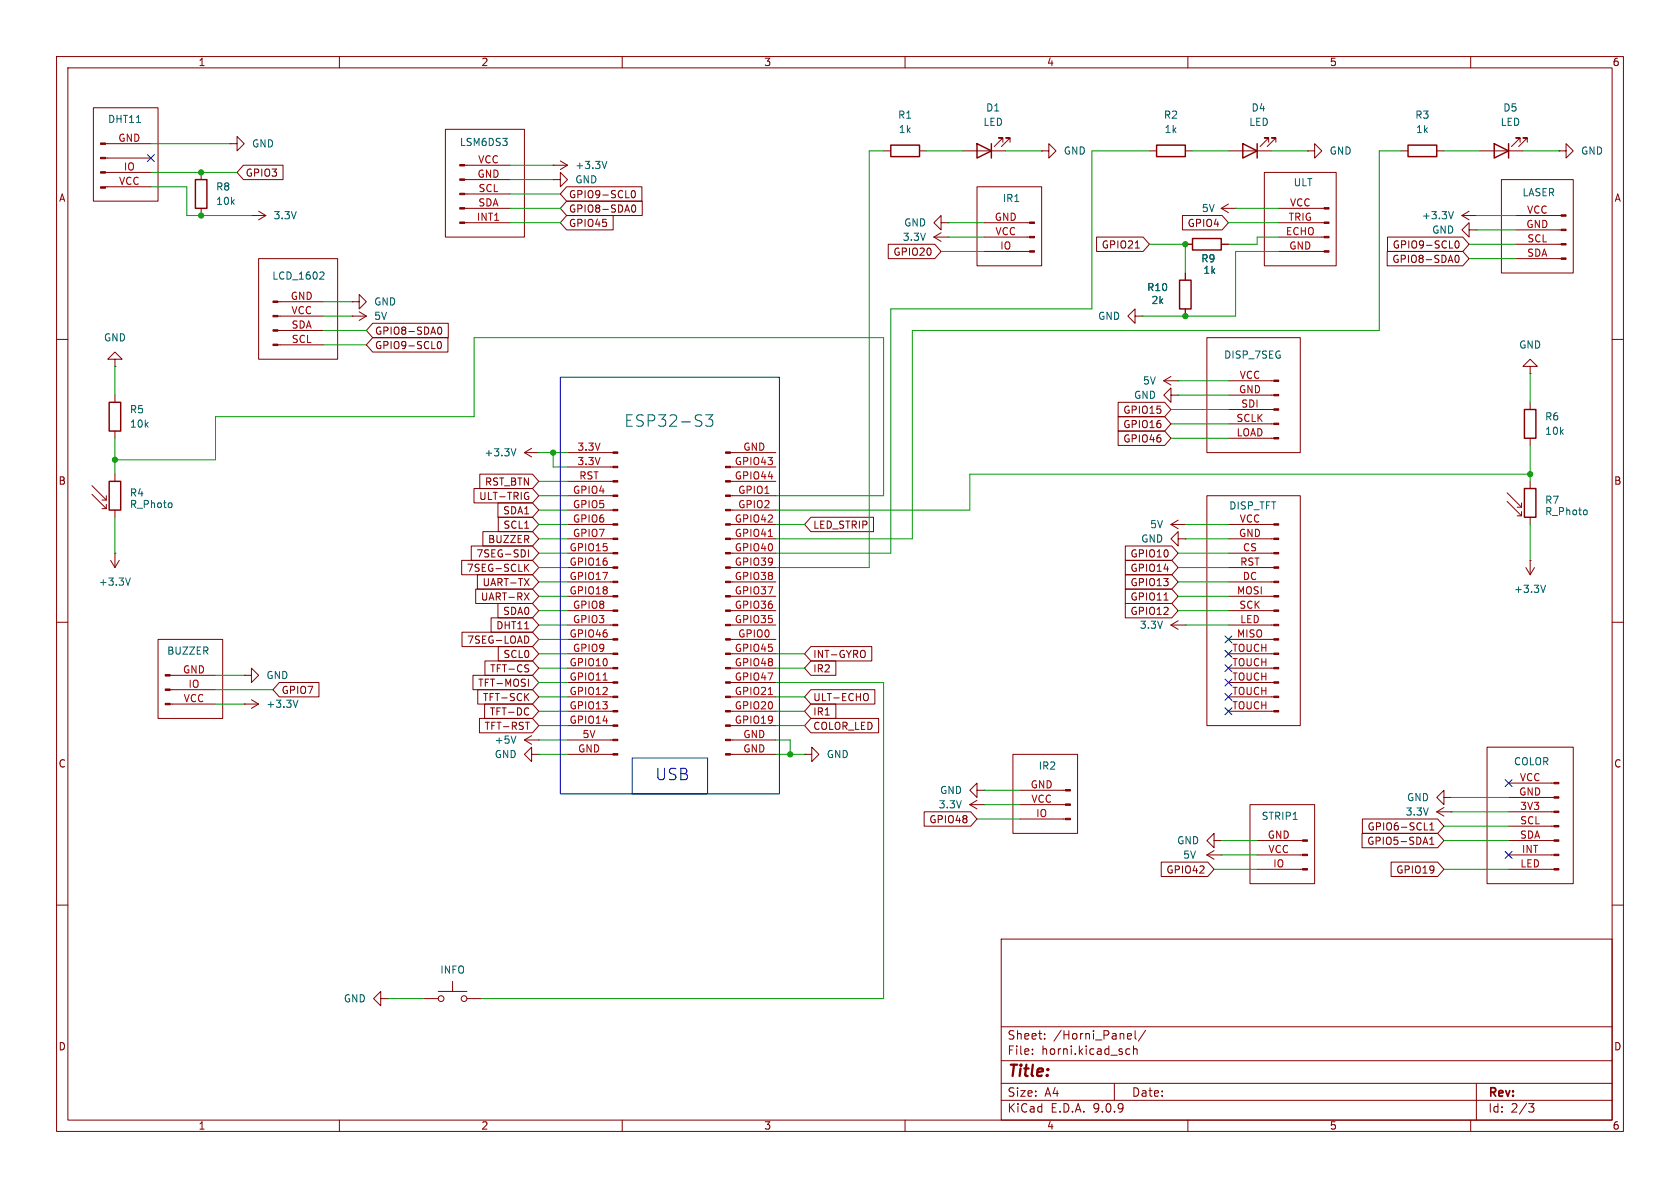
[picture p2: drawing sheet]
<svg xmlns="http://www.w3.org/2000/svg" width="297mm" height="210mm" viewBox="0 0 297 210" stroke-linecap="round" stroke-linejoin="round" font-family="sans-serif">
<g fill="none" stroke="#840000" stroke-width=".18">
<path d="M10 10h277v190h-277zM12 12h273v186h-273zM16.5 19.1h11.4v16.5h-11.4zM60 10v2M110 10v2M160 10v2M210 10v2M260 10v2M18.6 25.4h8.1M18.6 27.9h8.1M18.6 30.5h8.1M18.6 33h8.1"/>
<path d="M35.6 30.5v1.3M35.6 36.8v1.3M40.6 25.4h1.3v-1.3l1.3 1.3-1.3 1.3v-1.3M40.6 25.4h.1M43 29.2h7v2.6h-7l-1.1-1.3zM44.4 38.1h.1M44.4 38.1h2.6M45.7 37.3l1.3 .8M47 38.1l-1.3 .8M78.7 22.9h14v19h-14zM82.1 36.8h8.1M82.1 39.4h8.1"/>
<path d="M82.1 29.2h8.1M82.1 31.8h8.1M82.1 34.3h8.1M97.8 31.8h1.3v-1.3l1.2 1.3-1.2 1.2v-1.2M97.8 31.8h.1M97.8 29.2h.1M97.8 29.2h2.5M99.1 28.4l1.2 .8M100.2 33h13.3v2.6h-13.3l-1.1-1.3zM100.2 38.1h8.2v2.5h-8.2l-1.1-1.2zM100.2 35.6h13.3v2.5h-13.3l-1.1-1.3zM100.3 29.2l-1.2 .8"/>
<path d="M111.7 36.7l.1-.3 .2-.2a.68 .68 0 0 1 .4 .7 .68 .68 0 0 1-.4 .6l-.2-.1-.1-.4M111.8 33.8l.1-.1a.68 .68 0 0 1 .4 .6 .68 .68 0 0 1-.4 .7 .84 .84 0 0 1-.1-1.2zM156.2 26.7h1.3M162.6 26.7h1.2M166.4 39.4v1.2l-1.3-1.2 1.3-1.3v1.3h1.2M167.6 39.4h.1M170.2 26.7h7.6M172.7 33h11.4v14h-11.4zM174 39.4h8M177.3 25.1v-.7h-.8h.8l-1.5 1.5M178.6 25.1v-.7h-.8h.8l-1.6 1.5M184.1 26.7h1.3v-1.3l1.3 1.3-1.3 1.2v-1.2"/>
<path d="M184.1 26.7h.1M203.2 26.7h1.3M209 38.1h7.1l1.1 1.3-1.1 1.2h-7.1zM209.5 26.7h1.3M215.9 36.8l1.3 .8M215.9 36.8h2.5M217.2 36.1l-1.3 .7M217.2 26.7h7.6M218.4 36.8h.1M223.5 30.5h12.7v16.5h-12.7zM224.3 25.1v-.7h-.8h.8l-1.5 1.5M225.6 25.1v-.7h-.8h.8l-1.6 1.5"/>
<path d="M226.1 36.8h8M226.1 39.4h8M231.1 26.7h1.3v-1.3l1.3 1.3-1.3 1.2v-1.2M231.1 26.7h.1M247.6 26.7h1.3M254 26.7h1.3M258.4 38.1l1.3 .8M258.4 38.1h2.6M259.7 37.3l-1.3 .8M261 38.1h.1M261.6 26.7h7.6M265.4 31.8h12.7v16.5h-12.7z"/>
<path d="M268 38.1h8M268.7 25.1v-.7h-.7h.7l-1.5 1.5M270 25.1v-.7h-.8h.8l-1.5 1.5M275.6 26.7h1.3v-1.3l1.2 1.3-1.2 1.2v-1.2M275.6 26.7h.1M45.7 45.7h14v17.8h-14zM49.1 55.9h8M49.1 53.3h8M49.1 58.4h8M62.2 55.9h.1M62.2 53.3h1.3v-1.2l1.3 1.2-1.3 1.3v-1.3M62.2 53.3h.1"/>
<path d="M62.2 55.9h2.6M63.5 55.1l1.3 .8M64.8 55.9l-1.3 .7M65.9 57.1h13.4v2.6h-13.4l-1.1-1.3zM65.9 59.7h13.3v2.5h-13.3l-1.1-1.2zM77.4 58.3l.1-.4 .2-.1a.68 .68 0 0 1 .4 .7 .68 .68 0 0 1-.4 .6l-.2-.1-.1-.4M157 43.2h8.3l1.1 1.3-1.1 1.2h-8.3zM165.1 41.9h2.5M165.1 41.9l1.3 .8M166.4 41.1l-1.3 .8M167.6 41.9h.1M174 41.9h8"/>
<path d="M174 44.5h8M193.9 41.9h8.2l1.1 1.3-1.1 1.3h-8.2zM200.7 55.9v-1.3l-1.3 1.3 1.3 1.3v-1.3h1.2M200.7 43.9h.7M201.9 55.9h.1M209.5 43.2h1.3M209.5 48.3v1.2M209.5 54.6v1.3M213.4 59.7h16.5v20.3h-16.5zM215.9 43.2h1.3M226.1 41.9h8M226.1 44.5h8"/>
<path d="M245.2 44.4h13.4l1.1 1.3-1.1 1.3h-13.4zM245.3 41.9h13.3l1.1 1.3-1.1 1.3h-13.3zM257.3 45.2l.2-.1a.68 .68 0 0 1 .5 .7 .68 .68 0 0 1-.5 .6l-.2-.1-.1-.4zM257.3 42.7l.2-.1a.68 .68 0 0 1 .5 .6 .68 .68 0 0 1-.5 .7l-.2-.2-.1-.3zM259.7 40.6v1.3l-1.3-1.3 1.3-1.2v1.2h1.3M261 40.6h.1M268 43.2h8M268 40.6h8M268 45.7h8M10 60h2M20.3 63.5h1.3l-1.3-1.3-1.3 1.3h1.3v1.3M20.3 64.8h.1"/>
<path d="M20.3 69.9v1.2M20.3 76.2v1.3M49.1 61h8M77.5 60.4h.1a.68 .68 0 0 1 .4 .6 .68 .68 0 0 1-.4 .6 .84 .84 0 0 1-.1-1.2zM94 79.2l-1.3 .8M197.7 71.1h8.2l1.1 1.3-1.1 1.3h-8.2zM197.7 73.7h8.2l1.1 1.2-1.1 1.3h-8.2zM197.7 76.2h8.2l1.1 1.3-1.1 1.2h-8.2zM205.7 67.3h2.6M205.7 67.3l1.3 .8M207 69.9v-1.3l-1.3 1.3 1.3 1.2v-1.2h1.3M207 66.5l-1.3 .8"/>
<path d="M208.3 69.9h.1M208.3 67.3h.1M217.2 67.3h8M217.2 69.9h8M217.2 72.4h8M217.2 74.9h8M217.2 77.5h8M270.5 64.8h1.3l-1.3-1.3-1.3 1.3h1.3v1.2M270.5 66h.1M270.5 71.1v1.3M270.5 77.5v1.2M285 60h2"/>
<path d="M16.3 85.9l2.5 2.5M16.3 87.4l2.5 2.5M18 88.4h.8M18 89.9h.8M18.8 87.6v.8M18.8 89.2v.7M19.6 99.1l.7 1.2M20.3 97.8h.1M20.3 83.8v1.3M20.3 90.2v1.2M20.3 97.8v2.5M21.1 99.1l-.8 1.2"/>
<path d="M81.6 99.1h12.5l1.1 1.2-1.1 1.3h-12.5zM83.3 96.5h10.8l1.1 1.3-1.1 1.3h-10.8zM83.8 86.4h10.3l1.1 1.2-1.1 1.3h-10.3zM84.8 83.8h9.3l1.1 1.3-1.1 1.3h-9.3zM85.4 94h8.7l1.1 1.3-1.1 1.2h-8.7zM88 88.9h6.1l1.1 1.3-1.1 1.2h-6.1zM88.1 91.4h6l1.1 1.3-1.1 1.3h-6zM92.7 80l1.3 .8M92.7 80h2.5M92.8 97.5v.7M93.1 87l.3 .1M93.2 87.8h.3v.4l-.3 .1"/>
<path d="M93.4 97.2v1.3M93.5 99.7l-.7 .8M95.2 80h.1M100.3 80h8.1M100.3 92.7h8.1M100.3 95.3h8.1M100.3 97.8h8.1M100.3 82.6h8.1M100.3 85.1h8.1M100.3 87.6h8.1M100.3 90.2h8.1M129.1 80h8.1"/>
<path d="M129.1 92.7h8.1M129.1 95.3h8.1M129.1 97.8h8.1M129.1 82.6h8.1M129.1 85.1h8.1M129.1 87.6h8.1M129.1 90.2h8.1M143.4 91.4h11v2.6h-11l-1.2-1.3zM198.9 99.1h8.3l1.1 1.2-1.1 1.3h-8.3zM198.9 96.5h8.3l1.1 1.3-1.1 1.3h-8.3zM207 92.7h2.5M207 92.7l1.3 .8"/>
<path d="M208.3 95.3v-1.3l-1.3 1.3 1.3 1.2v-1.2h1.2M208.3 91.9l-1.3 .8M209.5 95.3h.1M209.5 92.7h.1M213.4 87.6h16.5v40.7h-16.5zM217.2 92.7h8M217.2 95.3h8M217.2 97.8h8M266.4 87.1l2.6 2.6M266.4 88.6l2.6 2.6M268.2 89.7h.8M268.2 91.2h.8"/>
<path d="M269 88.9v.8M269 90.4v.8M270.5 99.1h.1M270.5 85.1v1.3M270.5 91.4v1.3M270.5 99.1v2.5M10 110h2M27.9 113h11.5v14h-11.5zM30.1 119.4h8M43.2 119.4h1.2v-1.3l1.3 1.3-1.3 1.3v-1.3M43.2 119.4h.1M81.7 111.8h12.4l1.1 1.2-1.1 1.3h-12.4z"/>
<path d="M83.6 119.4h10.5l1.1 1.3-1.1 1.2h-10.5zM84.1 104.1h10l1.1 1.3-1.1 1.3h-10zM84.4 101.6h9.7l1.1 1.3-1.1 1.2h-9.7zM85.7 116.8h8.4l1.1 1.3-1.1 1.3h-8.4zM86.8 109.2h7.3l1.1 1.3-1.1 1.3h-7.3zM88 106.7h6.1l1.1 1.3-1.1 1.2h-6.1zM88.1 114.3h6l1.1 1.3-1.1 1.2h-6zM92.7 104.8l.8 1.3M92.7 102.3l.8 1.2M92.9 100.3l.6 .7M93.1 112.4a.68 .68 0 0 1 .4 .7 .68 .68 0 0 1-.4 .6M93.3 117.5l.2 .1"/>
<path d="M93.4 118.2l.1 .2-.1 .3M93.5 104.8l-.8 1.3M93.5 102.3l-.8 1.2M100.3 110.5h8.1M100.3 100.3h8.1M100.3 102.9h8.1M100.3 105.4h8.1M100.3 108h8.1M100.3 113h8.1M100.3 115.6h8.1M100.3 118.1h8.1M129.1 110.5h8.1"/>
<path d="M129.1 100.3h8.1M129.1 102.9h8.1M129.1 105.4h8.1M129.1 108h8.1M129.1 113h8.1M129.1 115.6h8.1M129.1 118.1h8.1M143.4 116.8h4.4v2.6h-4.4l-1.2-1.3zM143.4 114.3h10.7v2.5h-10.7l-1.2-1.2zM152.8 115a.9 .9 0 0 1 0 1.2M198.9 101.6h8.3l1.1 1.3-1.1 1.2h-8.3zM198.9 106.7h8.3l1.1 1.3-1.1 1.2h-8.3z"/>
<path d="M198.9 104.1h8.3l1.1 1.3-1.1 1.3h-8.3zM205.8 106.1h.7M207 110.5l1.3 .8M207 110.5h2.5M208.3 109.7l-1.3 .8M209.5 110.5h.1M217.2 110.5h8M217.2 100.3h8M217.2 102.9h8M217.2 105.4h8M217.2 108h8M217.2 113h8"/>
<path d="M217.2 115.6h8M217.2 118.1h8M269.7 100.3l.8 1.3M271.3 100.3l-.8 1.3M285 110h2M30.1 124.5h8M30.1 121.9h8M43.2 124.5h.1M43.2 124.5h2.5M44.4 123.7l1.3 .8M45.7 124.5l-1.3 .7M49.4 120.6h7v2.6h-7l-1.1-1.3z"/>
<path d="M84.5 121.9h9.6l1.1 1.3-1.1 1.3h-9.6zM84.8 127h9.3l1.1 1.3-1.1 1.2h-9.3zM85.7 124.5h8.4l1.1 1.2-1.1 1.3h-8.4zM92.7 130.8h2.5M92.7 130.8l1.3 .8M92.9 127.7h.7M92.9 123.1l.6 .8M93.2 125.1l.3 .2M93.4 120.1v1.2M93.5 122.6l-.7 .7M93.5 126.3l-.3 .1M94 133.4v-1.3l-1.3 1.3 1.3 1.2v-1.2h1.2"/>
<path d="M94 130l-1.3 .8M95.2 130.8h.1M95.2 133.4h.1M100.3 120.7h8.1M100.3 123.2h8.1M100.3 125.7h8.1M100.3 128.3h8.1M100.3 130.8h8.1M100.3 133.4h8.1M129.1 120.7h8.1M129.1 123.2h8.1M129.1 125.7h8.1"/>
<path d="M129.1 128.3h8.1M129.1 130.8h8.1M129.1 133.4h8.1M142.2 133.4h1.3v-1.3l1.3 1.3-1.3 1.2v-1.2M142.2 133.4h.1M143.4 127h11.9v2.5h-11.9l-1.2-1.2zM143.4 124.5h4.4v2.5h-4.4l-1.2-1.3zM143.4 121.9h11.3v2.6h-11.3l-1.2-1.3zM153.2 122.6l.1 .1a.81 .81 0 0 1-.1 1.2M172.7 139.7v1.3l-1.3-1.3 1.3-1.3v1.3h1.3M174 139.7h.1M179.1 133.4h11.4v13.9h-11.4z"/>
<path d="M180.3 139.7h8.1M217.2 120.7h8M217.2 123.2h8M217.2 125.7h8M262.9 132.1h15.2v24.1h-15.2zM266.7 138.4h8M163.4 143.5h8.2l1.1 1.3-1.1 1.3h-8.2zM171.4 142.2h2.6M171.4 142.2l1.3 .8M172.7 141.5l-1.3 .7M174 142.2h.1M180.3 142.2h8.1"/>
<path d="M180.3 144.8h8.1M205.3 152.4h8.2l1.1 1.3-1.1 1.2h-8.2zM213.4 151.1l1.2 .8M213.4 151.1h2.5M214.6 148.6v1.3l-1.2-1.3 1.2-1.3v1.3h1.3M214.6 150.4l-1.2 .7M215.9 148.6h.1M215.9 151.1h.1M221 142.2h11.4v14h-11.4zM222.2 151.1h8.1M222.2 148.6h8.1M222.2 153.7h8.1"/>
<path d="M240.8 147.3h13.4l1.1 1.3-1.1 1.3h-13.4zM240.9 144.8h13.3l1.1 1.3-1.1 1.2h-13.3zM245.9 152.4h8.3l1.1 1.3-1.1 1.2h-8.3zM251.8 146.7h.6M252.8 146.7h.7M252.8 145.8l.3-.3v1.2M252.8 148.4l.3-.4v1.3M252.8 149.3h.7M254 143.5l1.3 .8M254 143.5h2.5M255.3 141v1.2l-1.3-1.2 1.3-1.3v1.3h1.2M255.3 142.7l-1.3 .8"/>
<path d="M256.5 141h.1M256.5 143.5h.1M266.7 143.5h8M266.7 151.1h8M266.7 148.6h8M266.7 153.7h8M266.7 141h8M266.7 146.1h8M10 160h2M67.3 176.5v1.3l-1.3-1.3 1.3-1.2v1.2h1.3M68.6 176.5h.1M74.9 176.5h2.6"/>
<path d="M77.5 175.3h5M80 173.5v1.8M82.5 176.5h2.6M177 166h108v32h-108zM285 160h2M60 198v2M110 198v2M160 198v2M177 194.5h108M177 191.5h108M177 187.5h108M177 181.5h108"/>
<path d="M182.5 186.3v.1M182.5 185.5v.1M184.7 183.6v.1M184.7 182.8v.1M197 191.5v3M199.2 186.3h.5M199.2 185.5h.5M199.5 182.7l.5 .1v.3l-.7 .1M200 183.6l-.5 .1M200.4 185.5l.2-.1 .4 .1v.9M200.4 184.9v1.5M200.7 182.2v1.3l.2 .2"/>
<path d="M202.5 182.1l-1.3 2M210 198v2M260 198v2M261 191.5v6.5M270.2 195.1h1l-.5 .6 .4 .1 .1 .5-.3 .3h-.4"/>
<circle cx="78" cy="176.5" r=".51"/>
<circle cx="82" cy="176.5" r=".51"/>
</g>
<g fill="none" stroke="#840000" stroke-width=".25">
<path d="M34.5 31.8h2.1v5h-2.1zM157.5 25.7h5.1v2h-5.1zM172.7 25.4l2.6 1.3-2.6 1.2zM175.3 25.4v2.5M204.5 25.7h5v2h-5zM219.7 25.4l2.5 1.3-2.5 1.2zM222.2 25.4v2.5M248.9 25.7h5.1v2h-5.1zM264.2 25.4l2.5 1.3-2.5 1.2zM266.7 25.4v2.5M208.5 49.5h2.1v5.1h-2.1zM210.8 42.2h5.1v2h-5.1z"/>
<path d="M19.3 71.1h2v5.1h-2zM269.5 72.4h2v5.1h-2zM19.3 85.1h2v5.1h-2zM269.5 86.4h2v5h-2z"/>
</g>
<path d="M107.3 28.5l-.4 1.3M256.9 37.4l-.4 1.3M56.7 48.1h.5l.1 .3-.8 .9h.8M91.2 79.3l-.4 1.3M124.8 73.3h1.2l-.7 .8a.55 .55 0 0 1 .7 .4v.5l-.2 .3-.8 .1-.2-.2M30.3 88.9l.1 .2-.1 .6M280.5 90.2l.1 .2-.1 .5M23 102.2l-.4 1.2M273.2 103.4l-.4 1.3M52.7 123.8l-.5 1.2M91.2 130.1l-.4 1.3" fill="none" stroke="#006464" stroke-width=".18"/>
<g fill="#840000" stroke="#840000" stroke-width=".18">
<path d="M276 38h.9v.2h-.9z"/>
<path d="M276 40.5h.9v.3h-.9z"/>
<path d="M276 43.1h.9v.2h-.9z"/>
<path d="M276 45.6h.9v.2h-.9z"/>
<path d="M234.1 36.7h.8v.3h-.8z"/>
<path d="M234.1 39.2h.8v.3h-.8z"/>
<path d="M234.1 41.8h.8v.2h-.8z"/>
<path d="M234.1 44.3h.8v.3h-.8z"/>
<path d="M81.3 29.1h.8v.2h-.8z"/>
<path d="M81.3 31.6h.8v.3h-.8z"/>
<path d="M81.3 34.2h.8v.2h-.8z"/>
<path d="M81.3 36.7h.8v.3h-.8z"/>
<path d="M81.3 39.2h.8v.3h-.8z"/>
<path d="M48.3 53.2h.8v.3h-.8z"/>
<path d="M48.3 55.8h.8v.2h-.8z"/>
<path d="M48.3 58.3h.8v.2h-.8z"/>
<path d="M48.3 60.8h.8v.3h-.8z"/>
<path d="M17.8 30.4h.8v.2h-.8z"/>
<path d="M17.8 33h.8v.3h-.8z"/>
<path d="M17.8 25.3h.8v.2h-.8z"/>
<path d="M17.8 27.8h.8v.3h-.8z"/>
<path d="M225.2 92.6h.9v.2h-.9z"/>
<path d="M225.2 95.1h.9v.3h-.9z"/>
<path d="M225.2 97.7h.9v.2h-.9z"/>
<path d="M225.2 100.2h.9v.3h-.9z"/>
<path d="M225.2 102.7h.9v.3h-.9z"/>
<path d="M225.2 105.3h.9v.2h-.9z"/>
<path d="M225.2 107.8h.9v.3h-.9z"/>
<path d="M225.2 110.4h.9v.2h-.9z"/>
<path d="M225.2 112.9h.9v.3h-.9z"/>
<path d="M225.2 115.4h.9v.3h-.9z"/>
<path d="M225.2 118h.9v.2h-.9z"/>
<path d="M225.2 120.5h.9v.3h-.9z"/>
<path d="M225.2 123.1h.9v.2h-.9z"/>
<path d="M225.2 125.6h.9v.3h-.9z"/>
<path d="M188.4 139.6h.8v.2h-.8z"/>
<path d="M188.4 142.1h.8v.3h-.8z"/>
<path d="M188.4 144.7h.8v.2h-.8z"/>
<path d="M230.3 148.5h.8v.2h-.8z"/>
<path d="M230.3 151h.8v.3h-.8z"/>
<path d="M230.3 153.5h.8v.3h-.8z"/>
<path d="M274.7 138.3h.9v.3h-.9z"/>
<path d="M274.7 140.8h.9v.3h-.9z"/>
<path d="M274.7 143.4h.9v.2h-.9z"/>
<path d="M274.7 145.9h.9v.3h-.9z"/>
<path d="M274.7 148.5h.9v.2h-.9z"/>
<path d="M274.7 151h.9v.3h-.9z"/>
<path d="M274.7 153.5h.9v.3h-.9z"/>
<path d="M225.2 67.2h.9v.2h-.9z"/>
<path d="M225.2 69.7h.9v.3h-.9z"/>
<path d="M225.2 72.3h.9v.2h-.9z"/>
<path d="M225.2 74.8h.9v.3h-.9z"/>
<path d="M225.2 77.3h.9v.3h-.9z"/>
<path d="M128.3 79.9h.8v.2h-.8z"/>
<path d="M128.3 82.4h.8v.3h-.8z"/>
<path d="M128.3 85h.8v.2h-.8z"/>
<path d="M128.3 87.5h.8v.3h-.8z"/>
<path d="M128.3 90h.8v.3h-.8z"/>
<path d="M128.3 92.6h.8v.2h-.8z"/>
<path d="M128.3 95.1h.8v.3h-.8z"/>
<path d="M128.3 97.7h.8v.2h-.8z"/>
<path d="M128.3 100.2h.8v.3h-.8z"/>
<path d="M128.3 102.7h.8v.3h-.8z"/>
<path d="M128.3 105.3h.8v.2h-.8z"/>
<path d="M128.3 107.8h.8v.3h-.8z"/>
<path d="M128.3 110.4h.8v.2h-.8z"/>
<path d="M128.3 112.9h.8v.3h-.8z"/>
<path d="M128.3 115.4h.8v.3h-.8z"/>
<path d="M128.3 118h.8v.2h-.8z"/>
<path d="M128.3 120.5h.8v.3h-.8z"/>
<path d="M128.3 123.1h.8v.2h-.8z"/>
<path d="M128.3 125.6h.8v.3h-.8z"/>
<path d="M128.3 128.1h.8v.3h-.8z"/>
<path d="M128.3 130.7h.8v.2h-.8z"/>
<path d="M128.3 133.2h.8v.3h-.8z"/>
<path d="M108.4 79.9h.8v.2h-.8z"/>
<path d="M108.4 82.4h.8v.3h-.8z"/>
<path d="M108.4 85h.8v.2h-.8z"/>
<path d="M108.4 87.5h.8v.3h-.8z"/>
<path d="M108.4 90h.8v.3h-.8z"/>
<path d="M108.4 92.6h.8v.2h-.8z"/>
<path d="M108.4 95.1h.8v.3h-.8z"/>
<path d="M108.4 97.7h.8v.2h-.8z"/>
<path d="M108.4 100.2h.8v.3h-.8z"/>
<path d="M108.4 102.7h.8v.3h-.8z"/>
<path d="M108.4 105.3h.8v.2h-.8z"/>
<path d="M108.4 107.8h.8v.3h-.8z"/>
<path d="M108.4 110.4h.8v.2h-.8z"/>
<path d="M108.4 112.9h.8v.3h-.8z"/>
<path d="M108.4 115.4h.8v.3h-.8z"/>
<path d="M108.4 118h.8v.2h-.8z"/>
<path d="M108.4 120.5h.8v.3h-.8z"/>
<path d="M108.4 123.1h.8v.2h-.8z"/>
<path d="M108.4 125.6h.8v.3h-.8z"/>
<path d="M108.4 128.1h.8v.3h-.8z"/>
<path d="M108.4 130.7h.8v.2h-.8z"/>
<path d="M108.4 133.2h.8v.3h-.8z"/>
<path d="M29.2 119.3h.9v.2h-.9z"/>
<path d="M29.2 121.8h.9v.2h-.9z"/>
<path d="M29.2 124.3h.9v.3h-.9z"/>
<path d="M182 39.2h.9v.3h-.9z"/>
<path d="M182 41.8h.9v.2h-.9z"/>
<path d="M182 44.3h.9v.3h-.9z"/>
</g>
<path d="M135.8 94.8h.8M106.6 120.2h.7M135.8 122.8h.8" fill="none" stroke="#a90000" stroke-width=".18"/>
<g fill="none" stroke="#009600" stroke-width=".18">
<path d="M26.7 33h6.3v5.1h11.4M26.7 30.5h15.2M26.7 25.4h13.9M90.2 39.4h8.9M90.2 34.3h8.9M90.2 29.2h7.6M90.2 31.8h7.6M90.2 36.8h8.9M156.2 26.7h-2.5v73.6h-16.5M163.8 26.7h6.4M167.6 39.4h6.4M177.8 26.7h6.3"/>
<path d="M203.2 26.7h-10.2v27.9h-35.5v43.2h-20.3M210.8 26.7h6.4M217.2 39.4h8.9M218.4 36.8h7.7M224.8 26.7h6.3M247.6 26.7h-3.8v31.7h-82.5v36.9h-24.1M255.3 26.7h6.3M261 38.1h7M269.2 26.7h6.4M57.1 55.9h5.1M57.1 58.4h7.7M57.1 53.3h5.1"/>
<path d="M166.4 44.5h7.6M167.6 41.9h6.4M203.2 43.2h6.3v5.1M226.1 44.5h-7.7v11.4h-16.5M226.1 41.9h-3.9v1.3h-5M259.7 43.2h8.3M259.7 45.7h8.3M261 40.6h7M20.3 64.8v5.1M20.3 77.5v6.3M57.1 61h7.7M207 74.9h10.2"/>
<path d="M207 77.5h10.2M207 72.4h10.2M208.3 67.3h8.9M208.3 69.9h8.9M270.5 66v5.1M270.5 78.7v6.4M20.3 91.4v6.4M20.3 81.3h17.8v-7.6h45.7v-14h72.4v27.9h-19M95.2 97.8h5.1M95.2 90.2h5.1M95.2 87.6h5.1M95.2 80h5.1"/>
<path d="M95.2 92.7h5.1M95.2 95.3h5.1M95.2 85.1h5.1M97.8 80v2.6h2.5M137.2 92.7h5M208.3 97.8h8.9M209.5 92.7h7.7M209.5 95.3h7.7M270.5 83.8h-99.1v6.4h-34.2M270.5 92.7v6.4M38.1 119.4h5.1M95.2 118.1h5.1"/>
<path d="M95.2 100.3h5.1M95.2 110.5h5.1M95.2 108h5.1M95.2 115.6h5.1M95.2 105.4h5.1M95.2 102.9h5.1M95.2 113h5.1M137.2 118.1h5M137.2 115.6h5M208.3 100.3h8.9M208.3 108h8.9M208.3 105.4h8.9"/>
<path d="M208.3 102.9h8.9M209.5 110.5h7.7M38.1 121.9h10.2M38.1 124.5h5.1M95.2 125.7h5.1M95.2 123.2h5.1M95.2 120.7h5.1M95.2 133.4h5.1M95.2 128.3h5.1M95.2 130.8h5.1M137.2 125.7h5M137.2 123.2h5"/>
<path d="M137.2 120.7h19v55.8h-71.1M137.2 130.8h2.5v2.6M137.2 133.4h5M137.2 128.3h5M174 139.7h6.3M172.7 144.8h7.6M174 142.2h6.3M214.6 153.7h7.6M215.9 148.6h6.3M215.9 151.1h6.3M255.3 146.1h11.4M255.3 153.7h11.4"/>
<path d="M255.3 148.6h11.4M256.5 141h10.2M256.5 143.5h10.2M68.6 176.5h6.3"/>
</g>
<g fill="none" stroke="#000084" stroke-width=".18">
<path d="M26.1 27.3l1.2 1.2M27.3 27.3l-1.2 1.2M216.6 115l1.2 1.2M216.6 112.4l1.2 1.2M216.6 117.5l1.2 1.2M217.8 115l-1.2 1.2M217.8 112.4l-1.2 1.2M217.8 117.5l-1.2 1.2M216.6 120l1.2 1.3M216.6 122.6l1.2 1.2M216.6 125.1l1.2 1.2M217.8 120l-1.2 1.3"/>
<path d="M217.8 122.6l-1.2 1.2M217.8 125.1l-1.2 1.2M266.1 137.8l1.2 1.2M267.3 137.8l-1.2 1.2M266.1 150.5l1.2 1.2M267.3 150.5l-1.2 1.2"/>
</g>
<path d="M99.1 66.7h38.7v73.6h-38.7zM111.8 134h13.3v6.3h-13.3z" fill="none" stroke="#0000c2" stroke-width=".18"/>
<g fill="#009600" stroke="#009600" stroke-width=".18">
<circle cx="35.6" cy="30.5" r=".46"/>
<circle cx="97.8" cy="80" r=".46"/>
<circle cx="35.6" cy="38.1" r=".46"/>
<circle cx="20.3" cy="81.3" r=".46"/>
<circle cx="209.5" cy="43.2" r=".46"/>
<circle cx="270.5" cy="83.8" r=".46"/>
<circle cx="209.5" cy="55.9" r=".46"/>
<circle cx="139.7" cy="133.4" r=".46"/>
</g>
<text font-size="2.8" fill="#006464" x="110.3" y="75.7">ESP32-S3</text>
<text font-size="2.8" fill="#0000c2" x="115.8" y="138.2">USB</text>
<text font-size="2.8" fill="#840000" x="178" y="190.9">Title:</text>
<g font-size="2.1" fill="#840000">
<text x="178" y="184">Sheet:</text>
<text x="186.2" y="184">/Horni_Panel/</text>
<text x="178" y="186.7">File:</text>
<text x="184.1" y="186.7">horni.kicad_sch</text>
<text x="178" y="196.9">KiCad</text>
<text x="178" y="194.1">Size:</text>
<text x="184.7" y="194.1">A4</text>
<text x="185.7" y="196.9">E.D.A.</text>
<text x="193.3" y="196.9">9.0.9</text>
<text x="200" y="194.1">Date:</text>
<text x="263" y="194.3">Rev:</text>
<text x="263" y="196.9">Id:</text>
<text x="267.1" y="196.9">2/3</text>
</g>
<g font-size="1.8" fill="#840000">
<text x="35" y="11.9">1</text>
<text x="85" y="11.9">2</text>
<text x="135" y="11.9">3</text>
<text x="185" y="11.9">4</text>
<text x="235" y="11.9">5</text>
<text x="285" y="11.9">6</text>
<text x="10.3" y="35.9">A</text>
<text x="43.3" y="31.4">GPIO3</text>
<text x="100.5" y="35.2">GPIO9-SCL0</text>
<text x="285.3" y="35.9">A</text>
<text x="100.5" y="40.3">GPIO45</text>
<text x="100.5" y="37.8">GPIO8-SDA0</text>
<text x="209.9" y="40.3">GPIO4</text>
<text x="157.8" y="45.4">GPIO20</text>
<text x="194.7" y="44.1">GPIO21</text>
<text x="246" y="46.7">GPIO8-SDA0</text>
<text x="246.1" y="44.1">GPIO9-SCL0</text>
<text x="66.2" y="59.4">GPIO8-SDA0</text>
<text x="66.2" y="61.9">GPIO9-SCL0</text>
<text x="198.5" y="73.3">GPIO15</text>
<text x="198.5" y="75.9">GPIO16</text>
<text x="198.5" y="78.4">GPIO46</text>
<text x="10.3" y="85.9">B</text>
<text x="84.6" y="88.6">ULT-TRIG</text>
<text x="85.6" y="86">RST_BTN</text>
<text x="285.3" y="85.9">B</text>
<text x="88.8" y="91.1">SDA1</text>
<text x="88.9" y="93.7">SCL1</text>
<text x="143.7" y="93.7">LED_STRIP</text>
<text x="82.4" y="101.3">7SEG-SCLK</text>
<text x="84.1" y="98.7">7SEG-SDI</text>
<text x="86.2" y="96.2">BUZZER</text>
<text x="199.8" y="101.3">GPIO14</text>
<text x="199.8" y="98.7">GPIO10</text>
<text x="84.9" y="106.4">UART-RX</text>
<text x="85.2" y="103.8">UART-TX</text>
<text x="199.8" y="103.8">GPIO13</text>
<text x="199.8" y="106.4">GPIO11</text>
<text x="82.5" y="114">7SEG-LOAD</text>
<text x="87.6" y="111.4">DHT11</text>
<text x="88.8" y="108.9">SDA0</text>
<text x="199.8" y="108.9">GPIO12</text>
<text x="86.5" y="119.1">TFT-CS</text>
<text x="88.9" y="116.5">SCL0</text>
<text x="143.7" y="119.1">IR2</text>
<text x="143.7" y="116.5">INT-GYRO</text>
<text x="49.7" y="122.9">GPIO7</text>
<text x="84.4" y="121.6">TFT-MOSI</text>
<text x="85.3" y="124.1">TFT-SCK</text>
<text x="143.7" y="124.1">ULT-ECHO</text>
<text x="85.6" y="129.2">TFT-RST</text>
<text x="86.5" y="126.7">TFT-DC</text>
<text x="143.7" y="129.2">COLOR_LED</text>
<text x="143.7" y="126.7">IR1</text>
<text x="10.3" y="135.9">C</text>
<text x="285.3" y="135.9">C</text>
<text x="164.2" y="145.7">GPIO48</text>
<text x="241.6" y="149.5">GPIO5-SDA1</text>
<text x="241.7" y="147">GPIO6-SCL1</text>
<text x="206.1" y="154.6">GPIO42</text>
<text x="246.7" y="154.6">GPIO19</text>
<text x="10.3" y="185.9">D</text>
<text x="285.3" y="185.9">D</text>
<text x="35" y="199.9">1</text>
<text x="85" y="199.9">2</text>
<text x="135" y="199.9">3</text>
<text x="185" y="199.9">4</text>
<text x="235" y="199.9">5</text>
<text x="285" y="199.9">6</text>
</g>
<g font-size="1.8" fill="#006464">
<text x="19" y="21.9">DHT11</text>
<text x="158.7" y="21.2">R1</text>
<text x="158.8" y="23.7">1k</text>
<text x="173.8" y="22.5">LED</text>
<text x="174.2" y="19.9">D1</text>
<text x="205.7" y="21.2">R2</text>
<text x="205.8" y="23.7">1k</text>
<text x="220.7" y="22.5">LED</text>
<text x="221.2" y="19.9">D4</text>
<text x="250.1" y="21.2">R3</text>
<text x="250.2" y="23.7">1k</text>
<text x="265.2" y="22.5">LED</text>
<text x="265.7" y="19.9">D5</text>
<text x="44.5" y="26.3">GND</text>
<text x="81.2" y="26">LSM6DS3</text>
<text x="188" y="27.5">GND</text>
<text x="235" y="27.5">GND</text>
<text x="279.4" y="27.5">GND</text>
<text x="38.1" y="33.9">R8</text>
<text x="101.6" y="32.6">GND</text>
<text x="101.6" y="30.1">+3.3V</text>
<text x="177.2" y="35.9">IR1</text>
<text x="228.6" y="33.1">ULT</text>
<text x="269.1" y="34.9">LASER</text>
<text x="38.1" y="36.4">10k</text>
<text x="48.3" y="39">3.3V</text>
<text x="159.7" y="40.2">GND</text>
<text x="212.4" y="37.7">5V</text>
<text x="251.3" y="39">+3.3V</text>
<text x="253.1" y="41.5">GND</text>
<text x="159.5" y="42.8">3.3V</text>
<text x="212.3" y="46.6">R9</text>
<text x="48" y="49.6">LCD_1602</text>
<text x="202.7" y="51.7">R10</text>
<text x="203.5" y="53.9">2k</text>
<text x="212.6" y="48.6">1k</text>
<text x="66" y="56.7">5V</text>
<text x="66" y="54.2">GND</text>
<text x="194" y="56.7">GND</text>
<text x="18.3" y="60.6">GND</text>
<text x="216.3" y="63.6">DISP_7SEG</text>
<text x="268.5" y="61.8">GND</text>
<text x="200.4" y="70.7">GND</text>
<text x="202" y="68.2">5V</text>
<text x="22.9" y="73.3">R5</text>
<text x="22.9" y="75.8">10k</text>
<text x="273.1" y="74.5">R6</text>
<text x="273.1" y="77.1">10k</text>
<text x="85.5" y="80.9">+3.3V</text>
<text x="22.9" y="88">R4</text>
<text x="273.1" y="89.3">R7</text>
<text x="22.9" y="90">R_Photo</text>
<text x="203.2" y="93.6">5V</text>
<text x="217.2" y="90.3">DISP_TFT</text>
<text x="273.1" y="91.3">R_Photo</text>
<text x="201.7" y="96.1">GND</text>
<text x="17.4" y="103.7">+3.3V</text>
<text x="267.6" y="105">+3.3V</text>
<text x="201.4" y="111.4">3.3V</text>
<text x="29.5" y="115.9">BUZZER</text>
<text x="47" y="120.2">GND</text>
<text x="47" y="125.3">+3.3V</text>
<text x="87.4" y="131.7">+5V</text>
<text x="87.4" y="134.2">GND</text>
<text x="146.1" y="134.2">GND</text>
<text x="183.5" y="136.2">IR2</text>
<text x="267.5" y="135.5">COLOR</text>
<text x="165.9" y="143.1">3.3V</text>
<text x="166.1" y="140.6">GND</text>
<text x="248.6" y="141.8">GND</text>
<text x="208" y="149.5">GND</text>
<text x="222.9" y="145.1">STRIP1</text>
<text x="248.4" y="144.4">3.3V</text>
<text x="209.1" y="152">5V</text>
<text x="77.7" y="172.3">INFO</text>
<text x="60.7" y="177.4">GND</text>
</g>
<g font-size="1.8" fill="#a90000">
<text x="20.8" y="25.1">GND</text>
<text x="84.4" y="29">VCC</text>
<text x="20.9" y="32.8">VCC</text>
<text x="21.8" y="30.2">IO</text>
<text x="84.3" y="31.5">GND</text>
<text x="84.5" y="34">SCL</text>
<text x="84.2" y="39.1">INT1</text>
<text x="84.5" y="36.6">SDA</text>
<text x="175.8" y="39.1">GND</text>
<text x="175.9" y="41.7">VCC</text>
<text x="227.2" y="41.7">ECHO</text>
<text x="227.7" y="39.1">TRIG</text>
<text x="228" y="36.6">VCC</text>
<text x="269.7" y="40.4">GND</text>
<text x="269.9" y="37.8">VCC</text>
<text x="176.7" y="44.2">IO</text>
<text x="227.8" y="44.2">GND</text>
<text x="269.9" y="45.5">SDA</text>
<text x="269.9" y="42.9">SCL</text>
<text x="51.3" y="53.1">GND</text>
<text x="51.4" y="55.6">VCC</text>
<text x="51.5" y="58.2">SDA</text>
<text x="51.5" y="60.7">SCL</text>
<text x="218.9" y="69.6">GND</text>
<text x="219.1" y="67.1">VCC</text>
<text x="218.5" y="74.7">SCLK</text>
<text x="218.5" y="77.2">LOAD</text>
<text x="219.3" y="72.1">SDI</text>
<text x="102" y="79.8">3.3V</text>
<text x="102" y="82.3">3.3V</text>
<text x="129.8" y="82.3">GPIO43</text>
<text x="131.3" y="79.8">GND</text>
<text x="101.2" y="87.4">GPIO4</text>
<text x="101.2" y="89.9">GPIO5</text>
<text x="102.3" y="84.8">RST</text>
<text x="129.8" y="84.8">GPIO44</text>
<text x="130.4" y="87.4">GPIO1</text>
<text x="130.4" y="89.9">GPIO2</text>
<text x="101.2" y="92.5">GPIO6</text>
<text x="101.2" y="95">GPIO7</text>
<text x="129.8" y="92.5">GPIO42</text>
<text x="129.8" y="95">GPIO41</text>
<text x="218.9" y="95">GND</text>
<text x="219.1" y="92.5">VCC</text>
<text x="100.6" y="97.5">GPIO15</text>
<text x="100.6" y="100.1">GPIO16</text>
<text x="129.8" y="97.5">GPIO40</text>
<text x="129.8" y="100.1">GPIO39</text>
<text x="219.2" y="100.1">RST</text>
<text x="219.6" y="97.5">CS</text>
<text x="100.6" y="102.6">GPIO17</text>
<text x="100.6" y="105.2">GPIO18</text>
<text x="101.2" y="107.7">GPIO8</text>
<text x="129.8" y="102.6">GPIO38</text>
<text x="129.8" y="105.2">GPIO37</text>
<text x="129.8" y="107.7">GPIO36</text>
<text x="218.6" y="105.2">MOSI</text>
<text x="219" y="107.7">SCK</text>
<text x="219.6" y="102.6">DC</text>
<text x="100.6" y="112.8">GPIO46</text>
<text x="101.2" y="110.2">GPIO3</text>
<text x="129.8" y="110.2">GPIO35</text>
<text x="130.4" y="112.8">GPIO0</text>
<text x="218.6" y="112.8">MISO</text>
<text x="219.2" y="110.2">LED</text>
<text x="32.3" y="119.1">GND</text>
<text x="100.6" y="117.9">GPIO10</text>
<text x="101.2" y="115.3">GPIO9</text>
<text x="129.8" y="115.3">GPIO45</text>
<text x="129.8" y="117.9">GPIO48</text>
<text x="217.8" y="115.3">TOUCH</text>
<text x="217.8" y="117.9">TOUCH</text>
<text x="32.4" y="124.2">VCC</text>
<text x="33.2" y="121.7">IO</text>
<text x="100.6" y="120.4">GPIO11</text>
<text x="100.6" y="122.9">GPIO12</text>
<text x="100.6" y="125.5">GPIO13</text>
<text x="129.8" y="120.4">GPIO47</text>
<text x="129.8" y="122.9">GPIO21</text>
<text x="129.8" y="125.5">GPIO20</text>
<text x="217.8" y="120.4">TOUCH</text>
<text x="217.8" y="122.9">TOUCH</text>
<text x="217.8" y="125.5">TOUCH</text>
<text x="100.6" y="128">GPIO14</text>
<text x="102.9" y="130.6">5V</text>
<text x="129.8" y="128">GPIO19</text>
<text x="131.3" y="130.6">GND</text>
<text x="102.1" y="133.1">GND</text>
<text x="131.3" y="133.1">GND</text>
<text x="182.1" y="139.4">GND</text>
<text x="182.2" y="142">VCC</text>
<text x="268.5" y="140.7">GND</text>
<text x="268.6" y="138.2">VCC</text>
<text x="268.7" y="143.3">3V3</text>
<text x="183.1" y="144.5">IO</text>
<text x="224" y="148.3">GND</text>
<text x="268.6" y="148.3">SDA</text>
<text x="268.7" y="145.8">SCL</text>
<text x="224.1" y="150.9">VCC</text>
<text x="225" y="153.4">IO</text>
<text x="268.7" y="153.4">LED</text>
<text x="269" y="150.9">INT</text>
</g>
</svg>
